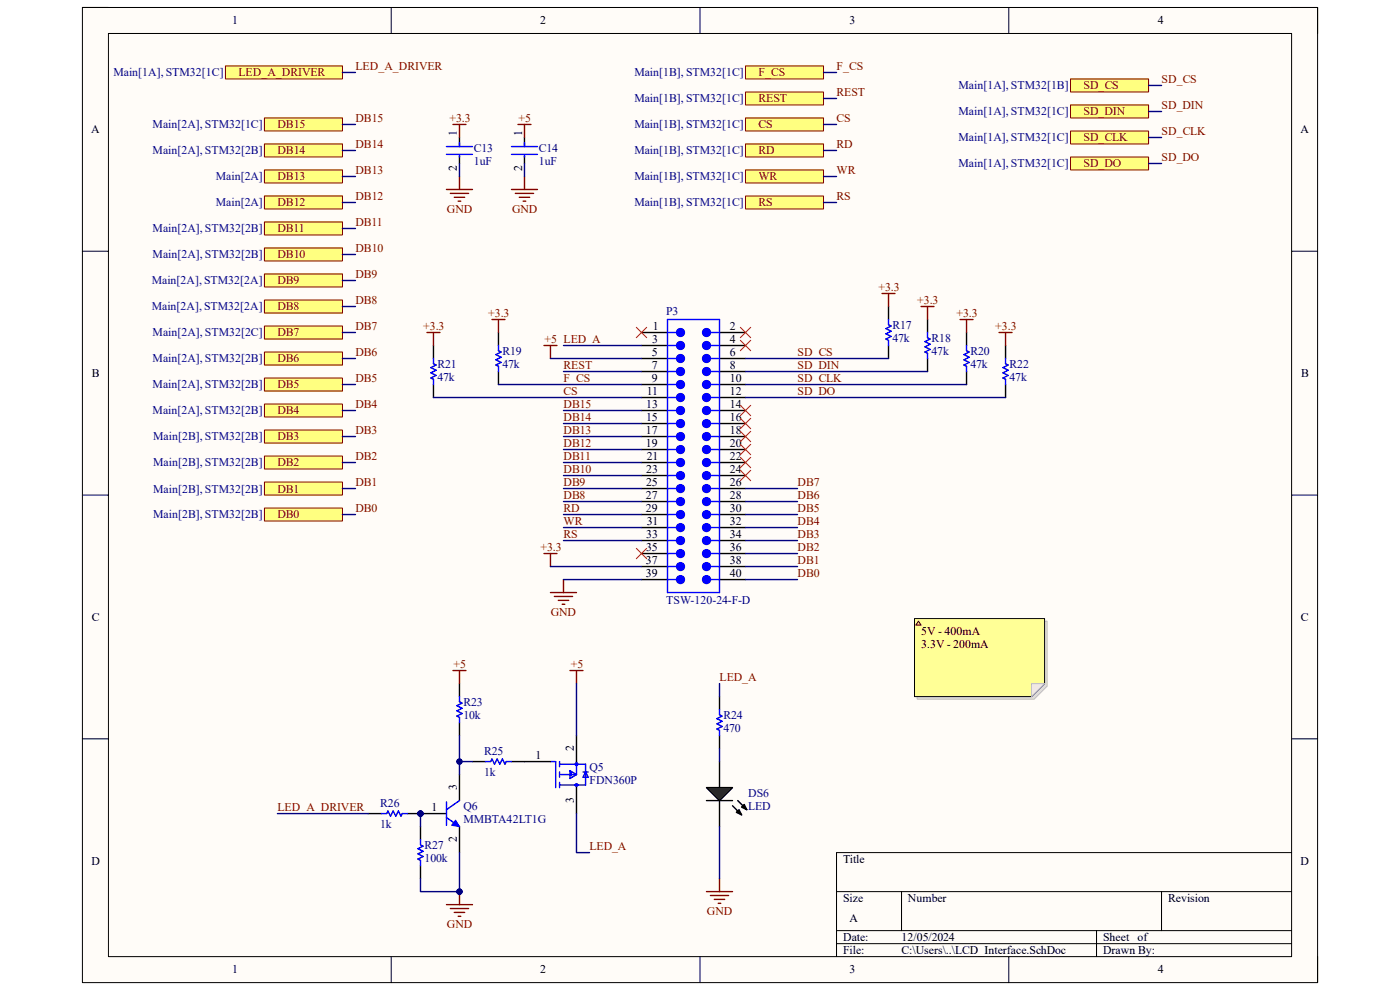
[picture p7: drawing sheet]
<svg xmlns="http://www.w3.org/2000/svg" width="297mm" height="210mm" viewBox="0 0 297 210" stroke-linecap="round" stroke-linejoin="round" font-family="sans-serif">
<path d="M17.5 1.6h262v206.8h-262z" fill-rule="evenodd" fill="#fffcf8"/>
<path d="M17.5 1.6h262v206.8h-262z" fill="none" stroke="#000" stroke-width=".21"/>
<path d="M23 7.1h251v195.8h-251z" fill-rule="evenodd" fill="#fffcf8"/>
<g fill="none" stroke="#000" stroke-width=".21">
<path d="M17.5 1.6h5.5M23 7.1h251v195.8h-251zM83 1.6v5.5M148.5 1.6v5.5M214 1.6v5.5M274 1.6h5.5v5.5M17.5 53.3h5.5M274 53.3h5.5M17.5 105h5.5M274 105h5.5M17.5 156.7h5.5M274 156.7h5.5"/>
<path d="M177.5 189.1h96.5M177.5 197.4h96.5M191.3 189.1v8.3M232.6 197.4v5.5M246.4 189.1v8.3M274 180.9h-96.5v22M83 202.9v5.5M148.5 202.9v5.5M177.5 200.2h96.5M214 202.9v5.5M279.5 202.9v5.5"/>
</g>
<g fill="none" stroke="#000" stroke-width=".3">
<path d="M136.1 70.5h5.5M136.1 76.1h5.5M136.1 73.3h5.5M136.1 78.8h5.5M152.6 70.5h5.6M152.6 76.1h5.6M152.6 73.3h5.6M152.6 78.8h5.6M136.1 81.6h5.5M136.1 84.3h5.5M136.1 87.1h5.5M136.1 89.8h5.5"/>
<path d="M136.1 92.6h5.5M136.1 95.4h5.5M136.1 98.1h5.5M152.6 81.6h5.6M152.6 84.3h5.6M152.6 87.1h5.6M152.6 89.8h5.6M152.6 92.6h5.6M152.6 95.4h5.6M152.6 98.1h5.6M136.1 100.9h5.5M136.1 103.6h5.5"/>
<path d="M136.1 106.4h5.5M136.1 109.2h5.5M136.1 111.9h5.5M136.1 114.7h5.5M136.1 117.4h5.5M152.6 100.9h5.6M152.6 103.6h5.6M152.6 106.4h5.6M152.6 109.2h5.6M152.6 111.9h5.6M152.6 114.7h5.6M152.6 117.4h5.6"/>
<path d="M136.1 120.2h5.5M136.1 122.9h5.5M152.6 120.2h5.6M152.6 122.9h5.6"/>
</g>
<path d="M141.6 70.5h1.9" fill="none" stroke="#00f" stroke-width=".3"/>
<circle cx="144.4" cy="70.5" r=".83" fill="#00f"/>
<g fill="none" stroke="#00f" stroke-width=".3">
<path d="M141.6 67.8h11v57.9h-11zM150.7 70.5h1.9"/>
<circle cx="144.4" cy="70.5" r=".83"/>
</g>
<circle cx="149.9" cy="70.5" r=".83" fill="#00f"/>
<g fill="none" stroke="#00f" stroke-width=".3">
<path d="M141.6 73.3h1.9M141.6 76.1h1.9M141.6 78.8h1.9M150.7 73.3h1.9M150.7 76.1h1.9M150.7 78.8h1.9"/>
<circle cx="149.9" cy="70.5" r=".83"/>
</g>
<circle cx="144.4" cy="73.3" r=".83" fill="#00f"/>
<circle cx="144.4" cy="73.3" r=".83" fill="none" stroke="#00f" stroke-width=".3"/>
<circle cx="149.9" cy="73.3" r=".83" fill="#00f"/>
<circle cx="149.9" cy="73.3" r=".83" fill="none" stroke="#00f" stroke-width=".3"/>
<circle cx="144.4" cy="76.1" r=".83" fill="#00f"/>
<circle cx="144.4" cy="76.1" r=".83" fill="none" stroke="#00f" stroke-width=".3"/>
<circle cx="149.9" cy="76.1" r=".83" fill="#00f"/>
<circle cx="149.9" cy="76.1" r=".83" fill="none" stroke="#00f" stroke-width=".3"/>
<circle cx="144.4" cy="78.8" r=".83" fill="#00f"/>
<circle cx="144.4" cy="78.8" r=".83" fill="none" stroke="#00f" stroke-width=".3"/>
<circle cx="149.9" cy="78.8" r=".83" fill="#00f"/>
<g fill="none" stroke="#00f" stroke-width=".3">
<path d="M141.6 81.6h1.9M141.6 84.3h1.9M150.7 81.6h1.9M150.7 84.3h1.9"/>
<circle cx="149.9" cy="78.8" r=".83"/>
</g>
<circle cx="144.4" cy="81.6" r=".83" fill="#00f"/>
<circle cx="144.4" cy="81.6" r=".83" fill="none" stroke="#00f" stroke-width=".3"/>
<circle cx="149.9" cy="81.6" r=".83" fill="#00f"/>
<circle cx="149.9" cy="81.6" r=".83" fill="none" stroke="#00f" stroke-width=".3"/>
<circle cx="144.4" cy="84.3" r=".83" fill="#00f"/>
<circle cx="144.4" cy="84.3" r=".83" fill="none" stroke="#00f" stroke-width=".3"/>
<circle cx="149.9" cy="84.3" r=".83" fill="#00f"/>
<g fill="none" stroke="#00f" stroke-width=".3">
<path d="M141.6 87.1h1.9M150.7 87.1h1.9"/>
<circle cx="149.9" cy="84.3" r=".83"/>
</g>
<circle cx="144.4" cy="87.1" r=".83" fill="#00f"/>
<circle cx="144.4" cy="87.1" r=".83" fill="none" stroke="#00f" stroke-width=".3"/>
<circle cx="149.9" cy="87.1" r=".83" fill="#00f"/>
<g fill="none" stroke="#00f" stroke-width=".3">
<path d="M141.6 89.8h1.9M141.6 92.6h1.9M150.7 89.8h1.9M150.7 92.6h1.9"/>
<circle cx="149.9" cy="87.1" r=".83"/>
</g>
<circle cx="144.4" cy="89.8" r=".83" fill="#00f"/>
<circle cx="144.4" cy="89.8" r=".83" fill="none" stroke="#00f" stroke-width=".3"/>
<circle cx="149.9" cy="89.8" r=".83" fill="#00f"/>
<circle cx="149.9" cy="89.8" r=".83" fill="none" stroke="#00f" stroke-width=".3"/>
<circle cx="144.4" cy="92.6" r=".83" fill="#00f"/>
<circle cx="144.4" cy="92.6" r=".83" fill="none" stroke="#00f" stroke-width=".3"/>
<circle cx="149.9" cy="92.6" r=".83" fill="#00f"/>
<g fill="none" stroke="#00f" stroke-width=".3">
<path d="M141.6 95.4h1.9M150.7 95.4h1.9"/>
<circle cx="149.9" cy="92.6" r=".83"/>
</g>
<circle cx="144.4" cy="95.4" r=".83" fill="#00f"/>
<circle cx="144.4" cy="95.4" r=".83" fill="none" stroke="#00f" stroke-width=".3"/>
<circle cx="149.9" cy="95.4" r=".83" fill="#00f"/>
<g fill="none" stroke="#00f" stroke-width=".3">
<path d="M141.6 98.1h1.9M150.7 98.1h1.9"/>
<circle cx="149.9" cy="95.4" r=".83"/>
</g>
<circle cx="144.4" cy="98.1" r=".83" fill="#00f"/>
<circle cx="144.4" cy="98.1" r=".83" fill="none" stroke="#00f" stroke-width=".3"/>
<circle cx="149.9" cy="98.1" r=".83" fill="#00f"/>
<g fill="none" stroke="#00f" stroke-width=".3">
<path d="M141.6 100.9h1.9M141.6 103.6h1.9M150.7 100.9h1.9M150.7 103.6h1.9"/>
<circle cx="149.9" cy="98.1" r=".83"/>
</g>
<circle cx="144.4" cy="100.9" r=".83" fill="#00f"/>
<circle cx="144.4" cy="100.9" r=".83" fill="none" stroke="#00f" stroke-width=".3"/>
<circle cx="149.9" cy="100.9" r=".83" fill="#00f"/>
<circle cx="149.9" cy="100.9" r=".83" fill="none" stroke="#00f" stroke-width=".3"/>
<circle cx="144.4" cy="103.6" r=".83" fill="#00f"/>
<circle cx="144.4" cy="103.6" r=".83" fill="none" stroke="#00f" stroke-width=".3"/>
<circle cx="149.9" cy="103.6" r=".83" fill="#00f"/>
<g fill="none" stroke="#00f" stroke-width=".3">
<path d="M141.6 106.4h1.9M150.7 106.4h1.9"/>
<circle cx="149.9" cy="103.6" r=".83"/>
</g>
<circle cx="144.4" cy="106.4" r=".83" fill="#00f"/>
<circle cx="144.4" cy="106.4" r=".83" fill="none" stroke="#00f" stroke-width=".3"/>
<circle cx="149.9" cy="106.4" r=".83" fill="#00f"/>
<g fill="none" stroke="#00f" stroke-width=".3">
<path d="M141.6 109.2h1.9M141.6 111.9h1.9M150.7 109.2h1.9M150.7 111.9h1.9"/>
<circle cx="149.9" cy="106.4" r=".83"/>
</g>
<circle cx="144.4" cy="109.2" r=".83" fill="#00f"/>
<circle cx="144.4" cy="109.2" r=".83" fill="none" stroke="#00f" stroke-width=".3"/>
<circle cx="149.9" cy="109.2" r=".83" fill="#00f"/>
<circle cx="149.9" cy="109.2" r=".83" fill="none" stroke="#00f" stroke-width=".3"/>
<circle cx="144.4" cy="111.9" r=".83" fill="#00f"/>
<circle cx="144.4" cy="111.9" r=".83" fill="none" stroke="#00f" stroke-width=".3"/>
<circle cx="149.9" cy="111.9" r=".83" fill="#00f"/>
<g fill="none" stroke="#00f" stroke-width=".3">
<path d="M141.6 114.7h1.9M150.7 114.7h1.9"/>
<circle cx="149.9" cy="111.9" r=".83"/>
</g>
<circle cx="144.4" cy="114.7" r=".83" fill="#00f"/>
<circle cx="144.4" cy="114.7" r=".83" fill="none" stroke="#00f" stroke-width=".3"/>
<circle cx="149.9" cy="114.7" r=".83" fill="#00f"/>
<g fill="none" stroke="#00f" stroke-width=".3">
<path d="M141.6 117.4h1.9M150.7 117.4h1.9"/>
<circle cx="149.9" cy="114.7" r=".83"/>
</g>
<circle cx="144.4" cy="117.4" r=".83" fill="#00f"/>
<circle cx="144.4" cy="117.4" r=".83" fill="none" stroke="#00f" stroke-width=".3"/>
<circle cx="149.9" cy="117.4" r=".83" fill="#00f"/>
<g fill="none" stroke="#00f" stroke-width=".3">
<path d="M141.6 120.2h1.9M141.6 122.9h1.9M150.7 120.2h1.9M150.7 122.9h1.9"/>
<circle cx="149.9" cy="117.4" r=".83"/>
</g>
<circle cx="144.4" cy="120.2" r=".83" fill="#00f"/>
<circle cx="144.4" cy="120.2" r=".83" fill="none" stroke="#00f" stroke-width=".3"/>
<circle cx="149.9" cy="120.2" r=".83" fill="#00f"/>
<circle cx="149.9" cy="120.2" r=".83" fill="none" stroke="#00f" stroke-width=".3"/>
<circle cx="144.4" cy="122.9" r=".83" fill="#00f"/>
<circle cx="144.4" cy="122.9" r=".83" fill="none" stroke="#00f" stroke-width=".3"/>
<circle cx="149.9" cy="122.9" r=".83" fill="#00f"/>
<g fill="none" stroke="#00f" stroke-width=".3">
<path d="M92 76.1v1.1l.5 .2-1.1 .6 1.1 .5-1.1 .6 1.1 .5-1.1 .6 .6 .3v1.1M105.7 73.3v1.1l.6 .3-1.1 .5 1.1 .6-1.1 .5 1.1 .6-1.1 .5 .5 .3v1.1M188.5 67.8v1.1l.6 .3-1.2 .5 1.2 .6-1.2 .5 1.2 .6-1.2 .5 .6 .3v1.1M196.8 70.5v1.1l.5 .3-1.1 .6 1.1 .5-1.1 .6 1.1 .5-1.1 .6 .6 .3v1.1M205.1 73.3v1.1l.5 .3-1.1 .5 1.1 .6-1.1 .5 1.1 .6-1.1 .5 .6 .3v1.1M213.3 76.1v1.1l.6 .2-1.1 .6 1.1 .5-1.1 .6 1.1 .5-1.1 .6 .5 .3v1.1"/>
<circle cx="149.9" cy="122.9" r=".83"/>
</g>
<path d="M135 69.4l2.2 2.2M137.2 69.4l-2.2 2.2M157.1 69.4l2.2 2.2M157.1 72.2l2.2 2.2M159.3 69.4l-2.2 2.2M159.3 72.2l-2.2 2.2M157.1 91.5l2.2 2.2M159.3 91.5l-2.2 2.2M135 116.3l2.2 2.2M137.2 116.3l-2.2 2.2" fill="none" stroke="#f00" stroke-width=".21"/>
<path d="M92 73.3v2.8M105.7 70.5v2.8M105.7 78.8v2.8M188.5 65v2.8M188.5 73.3v2.8M196.8 67.8v2.7M196.8 76.1v2.7M205.1 70.5v2.8M205.1 78.8v2.8M213.3 73.3v2.8M92 81.6v2.7M213.3 81.6v2.7" fill="none" stroke="#000" stroke-width=".3"/>
<circle cx="89.2" cy="172.6" r=".55" fill="#000080"/>
<circle cx="89.2" cy="172.6" r=".55" fill="none" stroke="#000080" stroke-width=".21"/>
<path d="M86.4 172.6h2.8" fill="none" stroke="#000" stroke-width=".3"/>
<circle cx="89.2" cy="172.6" r=".55" fill="#000080"/>
<circle cx="89.2" cy="172.6" r=".55" fill="none" stroke="#000080" stroke-width=".21"/>
<path d="M97.5 145v2.8M97.5 153.3v2.7M78.2 172.6h2.7" fill="none" stroke="#000" stroke-width=".3"/>
<path d="M97.5 147.8v1.1l.5 .3-1.1 .5 1.1 .6-1.1 .5 1.1 .6-1.1 .5 .6 .3v1.1M80.9 172.6h1.1l.3-.6 .6 1.1 .5-1.1 .6 1.1 .5-1.1 .6 1.1 .2-.5h1.1" fill="none" stroke="#00f" stroke-width=".3"/>
<circle cx="89.2" cy="172.6" r=".55" fill="#000080"/>
<circle cx="89.2" cy="172.6" r=".55" fill="none" stroke="#000080" stroke-width=".21"/>
<path d="M89.2 172.6h5.5" fill="none" stroke="#000" stroke-width=".3"/>
<circle cx="89.2" cy="172.6" r=".55" fill="#000080"/>
<circle cx="89.2" cy="172.6" r=".55" fill="none" stroke="#000080" stroke-width=".21"/>
<path d="M97.5 164.3v5.5M97.5 175.4v5.5" fill="none" stroke="#000" stroke-width=".3"/>
<path d="M94.7 173.4l2.8 2M94.7 170.1v5M97.5 169.8l-2.8 2" fill="none" stroke="#00f" stroke-width=".3"/>
<path d="M96.6 174l.9 1.4-1.7-.3z" fill="#00f"/>
<path d="M96.6 174l.9 1.4-1.7-.3z" fill="none" stroke="#00f" stroke-width=".21"/>
<g fill="none" stroke="#00f" stroke-width=".3">
<path d="M116.8 161.6h1.1v5.5M118.7 161.6v1.1M118.7 163.8v1.1M118.7 166v1.1M118.7 162.1h5.5v4.4h-5.5M119 164.3h3.3M120.9 163.5l1.4 .8-1.4 .8zM121.2 163.8v.8M122.3 161.6v2.7M122.3 166.5v.6M123.7 163.8h1.1M124.2 163.8l.6 1.1h-1.1z"/>
<circle cx="122.3" cy="166.5" r=".28"/>
<circle cx="122.3" cy="162.1" r=".28"/>
</g>
<path d="M122.3 156v5.6M111.3 161.6h5.5M122.3 167.1v5.5" fill="none" stroke="#000" stroke-width=".3"/>
<path d="M47.8 14h24.8v2.8h-24.8z" fill-rule="evenodd" fill="#ffff80"/>
<path d="M47.8 14h24.8v2.8h-24.8z" fill="none" stroke="#800000" stroke-width=".21"/>
<path d="M158.2 19.5h16.5v2.8h-16.5z" fill-rule="evenodd" fill="#ffff80"/>
<path d="M158.2 19.5h16.5v2.8h-16.5z" fill="none" stroke="#800000" stroke-width=".21"/>
<path d="M158.2 14h16.5v2.8h-16.5z" fill-rule="evenodd" fill="#ffff80"/>
<path d="M158.2 14h16.5v2.8h-16.5z" fill="none" stroke="#800000" stroke-width=".21"/>
<path d="M158.2 25h16.5v2.8h-16.5z" fill-rule="evenodd" fill="#ffff80"/>
<path d="M158.2 25h16.5v2.8h-16.5z" fill="none" stroke="#800000" stroke-width=".21"/>
<path d="M56.1 25h16.5v2.8h-16.5z" fill-rule="evenodd" fill="#ffff80"/>
<path d="M56.1 25h16.5v2.8h-16.5z" fill="none" stroke="#800000" stroke-width=".21"/>
<path d="M56.1 30.5h16.5v2.8h-16.5z" fill-rule="evenodd" fill="#ffff80"/>
<path d="M56.1 30.5h16.5v2.8h-16.5z" fill="none" stroke="#800000" stroke-width=".21"/>
<path d="M56.1 36.1h16.5v2.7h-16.5z" fill-rule="evenodd" fill="#ffff80"/>
<path d="M56.1 36.1h16.5v2.7h-16.5z" fill="none" stroke="#800000" stroke-width=".21"/>
<path d="M56.1 41.6h16.5v2.7h-16.5z" fill-rule="evenodd" fill="#ffff80"/>
<path d="M56.1 41.6h16.5v2.7h-16.5z" fill="none" stroke="#800000" stroke-width=".21"/>
<path d="M56.1 47.1h16.5v2.8h-16.5z" fill-rule="evenodd" fill="#ffff80"/>
<path d="M56.1 47.1h16.5v2.8h-16.5z" fill="none" stroke="#800000" stroke-width=".21"/>
<path d="M56.1 52.6h16.5v2.8h-16.5z" fill-rule="evenodd" fill="#ffff80"/>
<path d="M56.1 52.6h16.5v2.8h-16.5z" fill="none" stroke="#800000" stroke-width=".21"/>
<path d="M56.1 58.1h16.5v2.8h-16.5z" fill-rule="evenodd" fill="#ffff80"/>
<path d="M56.1 58.1h16.5v2.8h-16.5z" fill="none" stroke="#800000" stroke-width=".21"/>
<path d="M56.1 63.6h16.5v2.8h-16.5z" fill-rule="evenodd" fill="#ffff80"/>
<path d="M56.1 63.6h16.5v2.8h-16.5z" fill="none" stroke="#800000" stroke-width=".21"/>
<path d="M56.1 69.2h16.5v2.7h-16.5z" fill-rule="evenodd" fill="#ffff80"/>
<path d="M56.1 69.2h16.5v2.7h-16.5z" fill="none" stroke="#800000" stroke-width=".21"/>
<path d="M56.1 74.7h16.5v2.7h-16.5z" fill-rule="evenodd" fill="#ffff80"/>
<path d="M56.1 74.7h16.5v2.7h-16.5z" fill="none" stroke="#800000" stroke-width=".21"/>
<path d="M56.1 80.2h16.5v2.7h-16.5z" fill-rule="evenodd" fill="#ffff80"/>
<path d="M56.1 80.2h16.5v2.7h-16.5z" fill="none" stroke="#800000" stroke-width=".21"/>
<path d="M56.1 85.7h16.5v2.8h-16.5z" fill-rule="evenodd" fill="#ffff80"/>
<path d="M56.1 85.7h16.5v2.8h-16.5z" fill="none" stroke="#800000" stroke-width=".21"/>
<path d="M56.1 91.2h16.5v2.8h-16.5z" fill-rule="evenodd" fill="#ffff80"/>
<path d="M56.1 91.2h16.5v2.8h-16.5z" fill="none" stroke="#800000" stroke-width=".21"/>
<path d="M56.1 96.7h16.5v2.8h-16.5z" fill-rule="evenodd" fill="#ffff80"/>
<path d="M56.1 96.7h16.5v2.8h-16.5z" fill="none" stroke="#800000" stroke-width=".21"/>
<path d="M56.1 102.3h16.5v2.7h-16.5z" fill-rule="evenodd" fill="#ffff80"/>
<path d="M56.1 102.3h16.5v2.7h-16.5z" fill="none" stroke="#800000" stroke-width=".21"/>
<path d="M56.1 107.8h16.5v2.7h-16.5z" fill-rule="evenodd" fill="#ffff80"/>
<path d="M56.1 107.8h16.5v2.7h-16.5z" fill="none" stroke="#800000" stroke-width=".21"/>
<path d="M158.2 30.5h16.5v2.8h-16.5z" fill-rule="evenodd" fill="#ffff80"/>
<path d="M158.2 30.5h16.5v2.8h-16.5z" fill="none" stroke="#800000" stroke-width=".21"/>
<path d="M158.2 36.1h16.5v2.7h-16.5z" fill-rule="evenodd" fill="#ffff80"/>
<path d="M158.2 36.1h16.5v2.7h-16.5z" fill="none" stroke="#800000" stroke-width=".21"/>
<path d="M158.2 41.6h16.5v2.7h-16.5z" fill-rule="evenodd" fill="#ffff80"/>
<path d="M158.2 41.6h16.5v2.7h-16.5z" fill="none" stroke="#800000" stroke-width=".21"/>
<path d="M227.1 16.8h16.6v2.7h-16.6z" fill-rule="evenodd" fill="#ffff80"/>
<path d="M227.1 16.8h16.6v2.7h-16.6z" fill="none" stroke="#800000" stroke-width=".21"/>
<path d="M227.1 22.3h16.6v2.7h-16.6z" fill-rule="evenodd" fill="#ffff80"/>
<path d="M227.1 22.3h16.6v2.7h-16.6z" fill="none" stroke="#800000" stroke-width=".21"/>
<path d="M227.1 27.8h16.6v2.7h-16.6z" fill-rule="evenodd" fill="#ffff80"/>
<path d="M227.1 27.8h16.6v2.7h-16.6z" fill="none" stroke="#800000" stroke-width=".21"/>
<path d="M227.1 33.3h16.6v2.8h-16.6z" fill-rule="evenodd" fill="#ffff80"/>
<path d="M227.1 33.3h16.6v2.8h-16.6z" fill="none" stroke="#800000" stroke-width=".21"/>
<path d="M157.1 86l2.2 2.2M157.1 88.7l2.2 2.2M157.1 94.3l2.2 2.2M157.1 97l2.2 2.2M157.1 99.8l2.2 2.2M159.3 86l-2.2 2.2M159.3 88.7l-2.2 2.2M159.3 94.3l-2.2 2.2M159.3 97l-2.2 2.2M159.3 99.8l-2.2 2.2" fill="none" stroke="#f00" stroke-width=".21"/>
<path d="M97.5 29.2v1.9M97.5 33v1.7M111.3 29.2v1.9M111.3 33v1.7M152.6 161.6v5.5M152.6 169.8v5.6" fill="none" stroke="#000" stroke-width=".3"/>
<path d="M94.7 31.1h5.5M94.7 32.8h5.5M97.5 30.3v.8M97.5 33v.3M108.5 31.1h5.5M108.5 32.8h5.5M111.3 30.3v.8M111.3 33v.3" fill="none" stroke="#00f" stroke-width=".3"/>
<path d="M149.9 167.1h5.5l-2.8 2.7z" fill="#00bf00"/>
<path d="M152.6 147.8v2.7M152.6 156v2.8M89.2 175.4v2.7M100.2 161.6h2.8M108.5 161.6h2.8M149.9 167.1h5.5l-2.8 2.7zM149.9 169.8h5.5M155.4 170.9l1.9 2M156.2 172.3l.6-.5 .5 1.1zM156.5 169.8l1.9 2M157.9 170.7l.5 1.1-1.1-.6zM89.2 183.6v2.8" fill="none" stroke="#000" stroke-width=".3"/>
<path d="M156.2 172.3l.6-.5 .5 1.1zM157.9 170.7l.5 1.1-1.1-.6z" fill="#000"/>
<path d="M152.6 150.5v1.1l.6 .3-1.1 .6 1.1 .5-1.1 .6 1.1 .5-1.1 .6 .5 .2v1.1M89.2 178.1v1.1l.6 .3-1.1 .5 1.1 .6-1.1 .5 1.1 .6-1.1 .5 .5 .3v1.1M103 161.6h1.1l.3-.6 .5 1.1 .6-1.1 .5 1.1 .6-1.1 .5 1.1 .3-.5h1.1" fill="none" stroke="#00f" stroke-width=".3"/>
<path d="M116.8 125.7h5.5M117.6 126.5h3.9M118.4 127.4h2.2M119.3 128.2h.5M119.5 122.9v2.8M94.7 191.9h5.5M95.5 192.7h3.9M96.4 193.6h2.2M97.2 194.4h.6M97.5 189.1v2.8" fill="none" stroke="#800000" stroke-width=".3"/>
<circle cx="97.5" cy="189.1" r=".55" fill="#000080"/>
<circle cx="97.5" cy="189.1" r=".55" fill="none" stroke="#000080" stroke-width=".21"/>
<g fill="none" stroke="#800000" stroke-width=".3">
<path d="M96.1 26.4h2.8M97.5 26.4v2.8M97.5 37.4v2.8M109.9 26.4h2.7M111.3 26.4v2.8M111.3 37.4v2.8M94.7 40.2h5.5M95.5 41h3.9M96.4 41.9h2.2M97.2 42.7h.6M108.5 40.2h5.5M109.3 41h3.9"/>
<path d="M110.2 41.9h2.2M111 42.7h.5M90.6 70.5h2.7M92 70.5v2.8M104.4 67.8h2.7M105.7 67.8v2.7M187.1 62.3h2.8M188.5 62.3v2.7M195.4 65h2.8M196.8 65v2.8M203.7 67.8h2.7M205.1 67.8v2.7"/>
<path d="M211.9 70.5h2.8M213.3 70.5v2.8M96.1 142.3h2.8M97.5 142.3v2.7M120.9 142.3h2.8M122.3 142.3v2.7M149.9 189.1h5.5M150.7 190h3.9M151.5 190.8h2.2M152.4 191.6h.5M152.6 186.4v2.7"/>
</g>
<g fill="none" stroke="#000080" stroke-width=".3">
<path d="M72.6 15.4h2.8M174.7 15.4h2.8M243.7 18.1h2.7M72.6 26.4h2.8M72.6 31.9h2.8M72.6 37.4h2.8M174.7 20.9h2.8M174.7 26.4h2.8M174.7 31.9h2.8M174.7 37.4h2.8M243.7 23.7h2.7M243.7 29.2h2.7"/>
<path d="M243.7 34.7h2.7M72.6 43h2.8M72.6 59.5h2.8M72.6 54h2.8M72.6 48.5h2.8M174.7 43h2.8M72.6 76.1h2.8M72.6 70.5h2.8M72.6 65h2.8M119.5 73.3h16.6M119.5 78.8h16.6M158.2 78.8h38.6"/>
<path d="M158.2 76.1h30.3M72.6 87.1h2.8M72.6 92.6h2.8M72.6 98.1h2.8M72.6 81.6h2.8M92 84.3h44.1M105.7 81.6h30.4M119.5 87.1h16.6M119.5 89.8h16.6M119.5 92.6h16.6M119.5 95.4h16.6M119.5 98.1h16.6"/>
<path d="M158.2 81.6h46.9M158.2 84.3h55.1M72.6 103.6h2.8M72.6 109.2h2.8M119.5 103.6h16.6M119.5 106.4h16.6M119.5 109.2h16.6M119.5 111.9h16.6M119.5 114.7h16.6M119.5 100.9h16.6M158.2 103.6h11M158.2 106.4h11"/>
<path d="M158.2 109.2h11M158.2 111.9h11M158.2 114.7h11M158.2 117.4h11M119.5 122.9h16.6M158.2 120.2h11M158.2 122.9h11M122.3 145v11M152.6 145v2.8M152.6 158.8v2.8M58.9 172.6h19.3M100.2 161.6h-2.7v2.7"/>
<path d="M122.3 172.6v8.3h2.8M152.6 175.4v11"/>
</g>
<circle cx="97.5" cy="161.6" r=".55" fill="#000080"/>
<circle cx="97.5" cy="161.6" r=".55" fill="none" stroke="#000080" stroke-width=".21"/>
<path d="M97.5 156v5.6" fill="none" stroke="#000080" stroke-width=".3"/>
<circle cx="97.5" cy="161.6" r=".55" fill="#000080"/>
<circle cx="97.5" cy="161.6" r=".55" fill="none" stroke="#000080" stroke-width=".21"/>
<path d="M89.2 172.6v2.8" fill="none" stroke="#000080" stroke-width=".3"/>
<circle cx="89.2" cy="172.6" r=".55" fill="#000080"/>
<circle cx="89.2" cy="172.6" r=".55" fill="none" stroke="#000080" stroke-width=".21"/>
<path d="M89.2 186.4v2.7h8.3" fill="none" stroke="#000080" stroke-width=".3"/>
<circle cx="97.5" cy="189.1" r=".55" fill="#000080"/>
<circle cx="97.5" cy="189.1" r=".55" fill="none" stroke="#000080" stroke-width=".21"/>
<path d="M97.5 180.9v8.2" fill="none" stroke="#000080" stroke-width=".3"/>
<circle cx="97.5" cy="189.1" r=".55" fill="#000080"/>
<circle cx="97.5" cy="189.1" r=".55" fill="none" stroke="#000080" stroke-width=".21"/>
<path d="M97.5 34.7v2.7M111.3 34.7v2.7M116.8 76.1h19.3M116.8 120.2h19.3" fill="none" stroke="#000080" stroke-width=".3"/>
<path d="M115.4 73.3h2.8M116.8 73.3v2.8M115.4 117.4h2.8M116.8 117.4v2.8" fill="none" stroke="#800000" stroke-width=".3"/>
<path d="M194.6 131.8h27.6v13.8l-2.8 2.7h-24.8z" fill-rule="evenodd" fill="#e0ddd7"/>
<path d="M194.6 131.8h27.6v13.8l-2.8 2.7h-24.8z" fill="none" stroke="#bfbdba" stroke-width=".21"/>
<path d="M194 131.2h27.6v13.8l-2.8 2.8h-24.8z" fill-rule="evenodd" fill="#ffff96"/>
<path d="M194 131.2h27.6v13.8l-2.8 2.8h-24.8z" fill="none" stroke="#000" stroke-width=".21"/>
<path d="M218.8 145h2.8l-2.8 2.8z" fill="#f2f0d8"/>
<path d="M218.8 145h2.8l-2.8 2.8z" fill="none" stroke="#bfbdba" stroke-width=".21"/>
<path d="M194.8 131.8l.6 .8h-1.1z" fill="#ffcc78"/>
<path d="M194.8 131.8l.6 .8h-1.1z" fill="none" stroke="#300" stroke-width=".21"/>
<g font-size="2.5">
<text x="49.3" y="5.2">1</text>
<text x="114.6" y="5.2">2</text>
<text x="180.2" y="5.2">3</text>
<text x="245.6" y="5.2">4</text>
<text x="19.3" y="28.3">A</text>
<text x="96.9" y="28.9" transform="rotate(-90 96.9 28.9)">1</text>
<text x="110.7" y="28.9" transform="rotate(-90 110.7 28.9)">1</text>
<text x="275.9" y="28.3">A</text>
<text x="96.9" y="36.4" transform="rotate(-90 96.9 36.4)">2</text>
<text x="110.7" y="36.4" transform="rotate(-90 110.7 36.4)">2</text>
<text x="138.5" y="70">1</text>
<text x="154.9" y="70">2</text>
<text x="138.3" y="75.5">5</text>
<text x="138.3" y="72.7">3</text>
<text x="154.9" y="75.5">6</text>
<text x="154.9" y="72.7">4</text>
<text x="19.5" y="80">B</text>
<text x="137.2" y="83.8">11</text>
<text x="138.3" y="78.3">7</text>
<text x="138.3" y="81">9</text>
<text x="154.9" y="78.3">8</text>
<text x="154.9" y="81">10</text>
<text x="154.9" y="83.8">12</text>
<text x="276" y="80">B</text>
<text x="137.1" y="89.3">15</text>
<text x="137.1" y="86.5">13</text>
<text x="154.9" y="86.5">14</text>
<text x="154.9" y="89.3">16</text>
<text x="137" y="92">17</text>
<text x="137" y="94.8">19</text>
<text x="154.9" y="92">18</text>
<text x="154.9" y="94.8">20</text>
<text x="137.1" y="100.3">23</text>
<text x="137.2" y="97.6">21</text>
<text x="154.9" y="97.6">22</text>
<text x="154.9" y="100.3">24</text>
<text x="137" y="105.8">27</text>
<text x="137.1" y="103.1">25</text>
<text x="154.9" y="103.1">26</text>
<text x="154.9" y="105.8">28</text>
<text x="137" y="108.6">29</text>
<text x="137.2" y="111.3">31</text>
<text x="154.9" y="108.6">30</text>
<text x="154.9" y="111.3">32</text>
<text x="137" y="119.6">37</text>
<text x="137.1" y="116.9">35</text>
<text x="137.1" y="114.1">33</text>
<text x="154.9" y="114.1">34</text>
<text x="154.9" y="116.9">36</text>
<text x="154.9" y="119.6">38</text>
<text x="137" y="122.4">39</text>
<text x="154.9" y="122.4">40</text>
<text x="19.5" y="131.7">C</text>
<text x="276" y="131.7">C</text>
<text x="195.4" y="134.8">5V - 400mA</text>
<text x="195.4" y="137.5">3.3V - 200mA</text>
<text x="113.6" y="161">1</text>
<text x="121.8" y="159.3" transform="rotate(-90 121.8 159.3)">2</text>
<text x="96.9" y="167.6" transform="rotate(-90 96.9 167.6)">3</text>
<text x="91.6" y="172">1</text>
<text x="121.8" y="170.3" transform="rotate(-90 121.8 170.3)">3</text>
<text x="96.9" y="178.7" transform="rotate(-90 96.9 178.7)">2</text>
<text x="19.4" y="183.4">D</text>
<text x="178.9" y="183">Title</text>
<text x="275.9" y="183.4">D</text>
<text x="178.9" y="191.3">Size</text>
<text x="192.6" y="191.3">Number</text>
<text x="247.8" y="191.3">Revision</text>
<text x="180.2" y="195.5">A</text>
<text x="178.9" y="199.6">Date:</text>
<text x="178.9" y="202.4">File:</text>
<text x="191.3" y="199.6">12/05/2024</text>
<text x="191.3" y="202.4">C:\Users\..\LCD_Interface.SchDoc</text>
<text x="234" y="199.6">Sheet</text>
<text x="234" y="202.4">Drawn By:</text>
<text x="241.4" y="199.6">of</text>
<text x="49.3" y="206.5">1</text>
<text x="114.6" y="206.5">2</text>
<text x="180.2" y="206.5">3</text>
<text x="245.6" y="206.5">4</text>
</g>
<g font-size="2.5" fill="#000080">
<text x="24.1" y="16.2">Main[1A], STM32[1C]</text>
<text x="134.6" y="16.2">Main[1B], STM32[1C]</text>
<text x="134.6" y="21.7">Main[1B], STM32[1C]</text>
<text x="203.4" y="19">Main[1A], STM32[1B]</text>
<text x="32.4" y="27.2">Main[2A], STM32[1C]</text>
<text x="134.6" y="27.2">Main[1B], STM32[1C]</text>
<text x="203.4" y="24.5">Main[1A], STM32[1C]</text>
<text x="203.4" y="30">Main[1A], STM32[1C]</text>
<text x="32.4" y="32.7">Main[2A], STM32[2B]</text>
<text x="100.5" y="32.2">C13</text>
<text x="100.5" y="35">1uF</text>
<text x="114.3" y="32.2">C14</text>
<text x="114.3" y="35">1uF</text>
<text x="134.6" y="32.7">Main[1B], STM32[1C]</text>
<text x="203.4" y="35.5">Main[1A], STM32[1C]</text>
<text x="45.8" y="38.3">Main[2A]</text>
<text x="134.6" y="38.3">Main[1B], STM32[1C]</text>
<text x="45.8" y="43.8">Main[2A]</text>
<text x="134.6" y="43.8">Main[1B], STM32[1C]</text>
<text x="32.4" y="49.3">Main[2A], STM32[2B]</text>
<text x="32.4" y="54.8">Main[2A], STM32[2B]</text>
<text x="32.2" y="60.3">Main[2A], STM32[2A]</text>
<text x="32.2" y="65.8">Main[2A], STM32[2A]</text>
<text x="32.4" y="71.4">Main[2A], STM32[2C]</text>
<text x="141.4" y="66.9">P3</text>
<text x="189.3" y="69.7">R17</text>
<text x="32.4" y="76.9">Main[2A], STM32[2B]</text>
<text x="92.8" y="78">R21</text>
<text x="106.6" y="75.2">R19</text>
<text x="106.6" y="78">47k</text>
<text x="189.3" y="72.5">47k</text>
<text x="197.6" y="72.5">R18</text>
<text x="197.6" y="75.2">47k</text>
<text x="205.9" y="75.2">R20</text>
<text x="205.9" y="78">47k</text>
<text x="214.2" y="78">R22</text>
<text x="32.4" y="82.4">Main[2A], STM32[2B]</text>
<text x="92.8" y="80.7">47k</text>
<text x="214.2" y="80.7">47k</text>
<text x="32.4" y="87.9">Main[2A], STM32[2B]</text>
<text x="32.5" y="93.4">Main[2B], STM32[2B]</text>
<text x="32.5" y="98.9">Main[2B], STM32[2B]</text>
<text x="32.5" y="104.5">Main[2B], STM32[2B]</text>
<text x="32.5" y="110">Main[2B], STM32[2B]</text>
<text x="141.4" y="128.2">TSW-120-24-F-D</text>
<text x="98.3" y="149.7">R23</text>
<text x="98.3" y="152.4">10k</text>
<text x="153.5" y="152.4">R24</text>
<text x="153.5" y="155.2">470</text>
<text x="102.7" y="160.2">R25</text>
<text x="102.7" y="164.6">1k</text>
<text x="125.1" y="163.5">Q5</text>
<text x="125.1" y="166.2">FDN360P</text>
<text x="80.6" y="171.2">R26</text>
<text x="98.3" y="171.7">Q6</text>
<text x="158.7" y="169">DS6</text>
<text x="158.7" y="171.7">LED</text>
<text x="80.6" y="175.6">1k</text>
<text x="98.3" y="174.5">MMBTA42LT1G</text>
<text x="90" y="180">R27</text>
<text x="90" y="182.8">100k</text>
</g>
<g font-size="2.5" fill="#800000">
<text x="50.6" y="16.2">LED_A_DRIVER</text>
<text x="75.4" y="14.8">LED_A_DRIVER</text>
<text x="160.9" y="16.2">F_CS</text>
<text x="177.5" y="14.8">F_CS</text>
<text x="246.4" y="17.6">SD_CS</text>
<text x="160.9" y="21.7">REST</text>
<text x="177.5" y="20.3">REST</text>
<text x="229.9" y="19">SD_CS</text>
<text x="246.4" y="23.1">SD_DIN</text>
<text x="58.8" y="27.2">DB15</text>
<text x="75.4" y="25.9">DB15</text>
<text x="95.3" y="25.9">+3.3</text>
<text x="110" y="25.9">+5</text>
<text x="160.9" y="27.2">CS</text>
<text x="177.5" y="25.9">CS</text>
<text x="229.9" y="24.5">SD_DIN</text>
<text x="229.9" y="30">SD_CLK</text>
<text x="246.4" y="28.6">SD_CLK</text>
<text x="58.8" y="32.7">DB14</text>
<text x="75.4" y="31.4">DB14</text>
<text x="160.9" y="32.7">RD</text>
<text x="177.5" y="31.4">RD</text>
<text x="229.9" y="35.5">SD_DO</text>
<text x="246.4" y="34.1">SD_DO</text>
<text x="58.8" y="38.3">DB13</text>
<text x="75.4" y="36.9">DB13</text>
<text x="160.9" y="38.3">WR</text>
<text x="177.5" y="36.9">WR</text>
<text x="58.8" y="43.8">DB12</text>
<text x="75.4" y="42.4">DB12</text>
<text x="75.4" y="47.9">DB11</text>
<text x="94.8" y="45.2">GND</text>
<text x="108.6" y="45.2">GND</text>
<text x="160.9" y="43.8">RS</text>
<text x="177.5" y="42.4">RS</text>
<text x="58.8" y="49.3">DB11</text>
<text x="75.4" y="53.4">DB10</text>
<text x="58.8" y="54.8">DB10</text>
<text x="75.4" y="58.9">DB9</text>
<text x="58.8" y="60.3">DB9</text>
<text x="58.8" y="65.8">DB8</text>
<text x="75.4" y="64.5">DB8</text>
<text x="186.4" y="61.7">+3.3</text>
<text x="194.6" y="64.5">+3.3</text>
<text x="58.8" y="71.4">DB7</text>
<text x="75.4" y="70">DB7</text>
<text x="89.8" y="70">+3.3</text>
<text x="103.6" y="67.2">+3.3</text>
<text x="202.9" y="67.2">+3.3</text>
<text x="211.2" y="70">+3.3</text>
<text x="58.8" y="76.9">DB6</text>
<text x="75.4" y="75.5">DB6</text>
<text x="115.5" y="72.7">+5 LED_A</text>
<text x="169.2" y="75.5">SD_CS</text>
<text x="58.8" y="82.4">DB5</text>
<text x="75.4" y="81">DB5</text>
<text x="119.5" y="78.3">REST</text>
<text x="119.5" y="81">F_CS</text>
<text x="119.5" y="83.8">CS</text>
<text x="169.2" y="78.3">SD_DIN</text>
<text x="169.2" y="81">SD_CLK</text>
<text x="169.2" y="83.8">SD_DO</text>
<text x="58.8" y="87.9">DB4</text>
<text x="75.4" y="86.5">DB4</text>
<text x="119.5" y="86.5">DB15</text>
<text x="119.5" y="89.3">DB14</text>
<text x="58.8" y="93.4">DB3</text>
<text x="75.4" y="92">DB3</text>
<text x="119.5" y="92">DB13</text>
<text x="119.5" y="94.8">DB12</text>
<text x="58.8" y="98.9">DB2</text>
<text x="75.4" y="97.6">DB2</text>
<text x="119.5" y="97.6">DB11</text>
<text x="119.5" y="100.3">DB10</text>
<text x="58.8" y="104.5">DB1</text>
<text x="75.4" y="103.1">DB1</text>
<text x="119.5" y="103.1">DB9</text>
<text x="119.5" y="105.8">DB8</text>
<text x="169.2" y="103.1">DB7</text>
<text x="169.2" y="105.8">DB6</text>
<text x="58.8" y="110">DB0</text>
<text x="75.4" y="108.6">DB0</text>
<text x="119.5" y="108.6">RD</text>
<text x="119.5" y="111.3">WR</text>
<text x="169.2" y="108.6">DB5</text>
<text x="169.2" y="111.3">DB4</text>
<text x="114.6" y="116.9">+3.3</text>
<text x="119.5" y="114.1">RS</text>
<text x="169.2" y="114.1">DB3</text>
<text x="169.2" y="116.9">DB2</text>
<text x="169.2" y="119.6">DB1</text>
<text x="169.2" y="122.4">DB0</text>
<text x="116.9" y="130.7">GND</text>
<text x="96.2" y="141.7">+5</text>
<text x="121.1" y="141.7">+5</text>
<text x="152.7" y="144.4">LED_A</text>
<text x="58.8" y="172">LED_A_DRIVER</text>
<text x="125.1" y="180.3">LED_A</text>
<text x="94.8" y="196.8">GND</text>
<text x="150" y="194.1">GND</text>
</g>
</svg>
